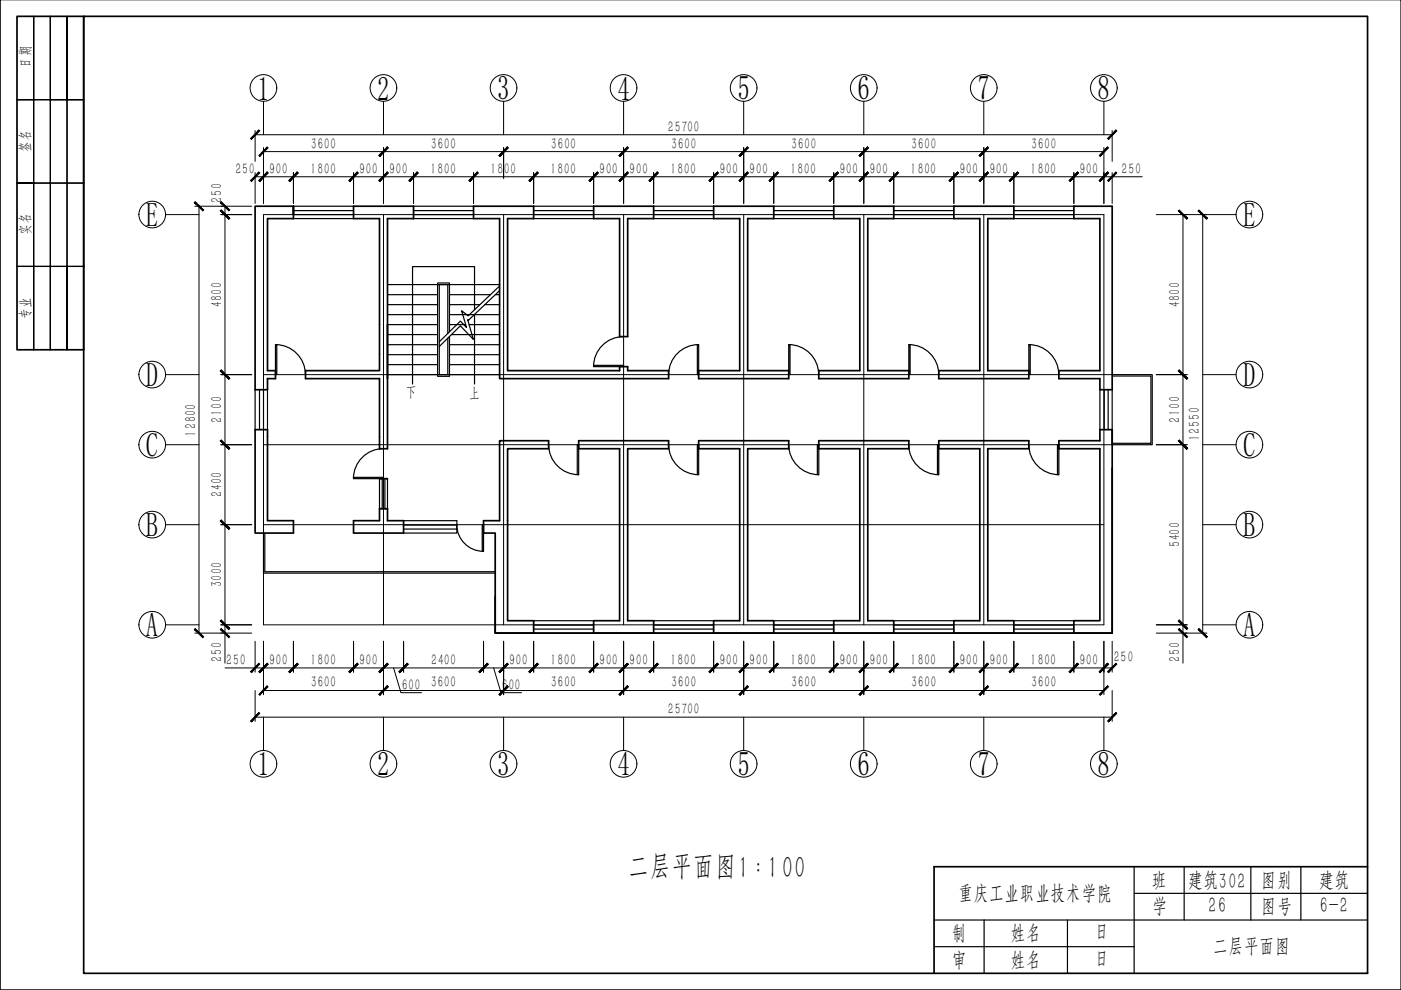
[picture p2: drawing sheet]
<svg xmlns="http://www.w3.org/2000/svg" width="297mm" height="210mm" viewBox="0 0 297 210" stroke-linecap="round" stroke-linejoin="round" font-family="sans-serif">
<path d="M55.9 45.5h178.1v87h-178.1zM81.3 45.5v87M106.8 45.5v87M132.2 45.5v87M157.7 45.5v87M183.1 45.5v87M208.6 45.5v87M55.9 79.4h179.9M55.9 94.3h179.9M55.9 111.2h178.1" fill="none" stroke="#000" stroke-width=".21"/>
<g fill="none" stroke="#000" stroke-width=".36">
<path d="M62.2 43.7h-8.1v38.9h2.6v-2.3h1.7v-1.7h-1.7v-32.3h5.5v-2.6v1.8M75 43.7h12.7v2.6h-5.5v48.8h-1.7v-14.8h-15.7v-1.7h15.7v-32.3h-5.5zM100.4 43.7h12.7v2.6h-5.5v32.3h23.8v-.9h1.7v.9h8.7v1.7h-35.9v-34h-5.5zM125.9 43.7h12.7v2.6h-5.5v25.1h-1.7v-25.1h-5.5zM151.3 43.7h12.7v2.6h-5.5v32.3h8.7v1.7h-19.1v-1.7h8.7v-32.3h-5.5zM176.8 43.7h12.7v2.6h-5.5v32.3h8.7v1.7h-19.1v-1.7h8.7v-32.3h-5.5zM202.2 43.7h12.8v2.6h-5.6v32.3h8.7v1.7h-19.1v-1.7h8.7v-32.3h-5.5zM227.7 43.7h8.1v38.9h-2.6v-2.3h-8.7v-1.7h8.7v-32.3h-5.5zM82.2 68.8v11.5M54.1 91.1h2.6v19.3h5.5v2.6h-8.1zM105.9 93.4h10.4v1.7h-8.7v36.5h5.5v2.6h-8.1v-21.2h-2.5v-2.6h3.4zM122.7 93.4h19.1v1.7h-8.7v36.5h5.5v2.6h-12.7v-2.6h5.5v-36.5h-8.7z"/>
<path d="M148.1 93.4h19.1v1.7h-8.7v36.5h5.5v2.6h-12.7v-2.6h5.5v-36.5h-8.7zM173.6 93.4h19.1v1.7h-8.7v36.5h5.5v2.6h-12.7v-2.6h5.5v-36.5h-8.7zM199 93.4h19.1v1.7h-8.7v36.5h5.6v2.6h-12.8v-2.6h5.5v-36.5h-8.7zM235.8 91.1v43.1h-8.1v-2.6h5.5v-36.5h-8.7v-1.7h8.7v-2.3h2.6v3.2M235.8 99.2v35h-130.8v-7.7M75 110.4h5.5v-2.5h1.7v2.5h3.4v2.6h-10.6zM80.5 101.5h1.7"/>
</g>
<g fill="none" stroke="#000" stroke-width=".25">
<path d="M62.2 43.7h12.8M62.2 44.7h12.8M62.2 45.5h12.8M62.2 46.3h12.8M87.7 43.7h12.7M87.7 44.7h12.7M87.7 45.5h12.7M87.7 46.3h12.7M113.1 43.7h12.8M113.1 44.7h12.8M113.1 45.5h12.8M113.1 46.3h12.8"/>
<path d="M138.6 43.7h12.7M138.6 44.7h12.7M138.6 45.5h12.7M138.6 46.3h12.7M164 43.7h12.8M164 44.7h12.8M164 45.5h12.8M164 46.3h12.8M189.5 43.7h12.7M189.5 44.7h12.7M189.5 45.5h12.7M189.5 46.3h12.7"/>
<path d="M215 43.7h12.7M215 44.7h12.7M215 45.5h12.7M215 46.3h12.7M58.4 73.1a6.4 6.4 0 0 1 6.4 6.3M58.4 73.1h.3v6.3h-.3zM125.9 77.5h6.3v.2h-6.3zM132.2 71.4a6.4 6.4 0 0 0-6.4 6.3M147.9 73.1h.2v6.3h-.2zM148.1 73.1a6.4 6.4 0 0 0-6.3 6.3M167.2 73.1a6.4 6.4 0 0 1 6.4 6.3M167.2 73.1h.3v6.3h-.3z"/>
<path d="M192.7 73.1a6.4 6.4 0 0 1 6.3 6.3M192.7 73.1h.3v6.3h-.3zM218.1 73.1a6.4 6.4 0 0 1 6.4 6.3M218.1 73.1h.3v6.3h-.3zM54.1 82.6v8.5M55 82.6v8.5M55.9 82.6v8.5M56.7 82.6v8.5M81.3 95.1a6.4 6.4 0 0 0-6.4 6.4M116.3 94.3a6.4 6.4 0 0 0 6.4 6.3M122.4 94.3h.3v6.3h-.3zM141.8 94.3a6.4 6.4 0 0 0 6.3 6.3"/>
<path d="M147.9 94.3h.2v6.3h-.2zM167.2 94.3a6.4 6.4 0 0 0 6.4 6.3M173.3 94.3h.3v6.3h-.3zM192.7 94.3a6.4 6.4 0 0 0 6.3 6.3M198.8 94.3h.2v6.3h-.2zM218.1 94.3a6.4 6.4 0 0 0 6.4 6.3M224.2 94.3h.3v6.3h-.3zM233.2 82.6v8.5M234.1 82.6v8.5M235 82.6v8.5M235.8 82.6v8.5M75 101.2h6.3v.3h-6.3z"/>
<path d="M80.5 101.5h1.7v6.4h-1.7zM81 101.5v6.4M81.6 101.5v6.4M85.6 110.4h11.3v2.6h-11.3M85.6 111.3h11.3M85.6 112.2h11.3M96.8 111.2a5.7 5.7 0 0 0 5.7 5.7M102.2 111.2h.3v5.7h-.3zM113.1 131.6h12.8M113.1 132.5h12.8M113.1 133.4h12.8M113.1 134.2h12.8"/>
<path d="M138.6 131.6h12.7M138.6 132.5h12.7M138.6 133.4h12.7M138.6 134.2h12.7M164 131.6h12.8M164 132.5h12.8M164 133.4h12.8M164 134.2h12.8M189.5 131.6h12.7M189.5 132.5h12.7M189.5 133.4h12.7M189.5 134.2h12.7"/>
<path d="M215 131.6h12.7M215 132.5h12.7M215 133.4h12.7M215 134.2h12.7"/>
</g>
<path d="M235.8 79.4h8.5v14.9h-8.5M235.8 79.7h8.2v14.3h-8.2M55.9 113v8.5h49.1M56.1 113v8.2h48.9" fill="none" stroke="#000" stroke-width=".25"/>
<g fill="none" stroke="#000" stroke-width=".21">
<path d="M54.1 37.5h188.1M54.1 27.7v6.5M54.1 36.6v6.5M54.1 28.6h181.7M55.9 21.5v7.1M55.9 31.3v11.8M55.9 32.1h178.1M62.2 36.6v6.5M75 36.6v6.5M81.3 21.5v7.1M81.3 31.3v11.8M87.7 36.6v6.5"/>
<path d="M100.4 36.6v6.5M106.8 21.5v7.1M106.8 31.3v6.5M113.1 36.6v6.5M125.9 36.6v6.5M132.2 21.5v7.1M132.2 31.3v11.8M138.6 36.6v6.5M151.3 36.6v6.5M157.7 21.5v7.1M157.7 31.3v11.8M164 36.6v6.5"/>
<path d="M176.8 36.6v6.5M183.1 21.5v7.1M183.1 31.3v11.8M189.5 36.6v6.5M202.2 36.6v6.5M208.6 21.5v7.1M208.6 31.3v11.8M215 36.6v6.5M227.7 36.6v6.5M234 21.5v7.1M234 31.3v11.8M235.8 27.7v6.5"/>
<path d="M235.8 36.6v6.5M35.1 45.5h7.1M41.3 43.7h12.1M42.2 43.7v90.5M46.8 45.5h6.6M47.7 43.7v96.9M245.2 45.5h16.9M250.8 45.5v95.1M255 45.5v88.7M35.1 79.4h7.1M46.8 79.4h6.6M245.2 79.4h6.5"/>
<path d="M255 79.4h7.1M35.1 94.3h7.1M46.8 94.3h6.6M245.2 94.3h6.5M255 94.3h7.1M35.1 111.2h7.1M46.8 111.2h6.6M255 111.2h7.1M35.1 132.5h7.1M41.3 134.2h12.1M46.8 132.5h6.6M54.1 136v6.5"/>
<path d="M55.9 136v11.3M62.2 136v6.5M75 136v6.5M81.3 136v11.3M85.6 136v6.5M102.5 136v6.5M106.8 136v11.3M113.1 136v6.5M125.9 136v6.5M132.2 136v11.3M138.6 136v6.5M151.3 136v6.5"/>
<path d="M157.7 136v11.3M164 136v6.5M176.8 136v6.5M183.1 136v11.3M189.5 136v6.5M202.2 136v6.5M208.6 136v11.3M215 136v6.5M227.7 136v6.5M234 136v11.3M235.8 136v6.5M245.2 134.2h10.7"/>
<path d="M245.2 132.5h6.5M255 132.5h7.1M47.7 141.6h188.1M54.1 146.4v6.5M54.1 152.1h181.7M55.9 152.1v7M55.9 146.4h178.1M81.3 152.1v7M83.4 141.6l1.6 5.3h4.4M104.7 141.6l1.5 5.3h4.4M106.8 152.1v7M132.2 152.1v7"/>
<path d="M157.7 152.1v7M183.1 152.1v7M208.6 152.1v7M234 152.1v7M235.8 146.4v6.5"/>
<circle cx="55.9" cy="18.7" r="2.83"/>
<circle cx="81.3" cy="18.7" r="2.83"/>
<circle cx="106.8" cy="18.7" r="2.83"/>
<circle cx="132.2" cy="18.7" r="2.83"/>
<circle cx="157.7" cy="18.7" r="2.83"/>
<circle cx="183.1" cy="18.7" r="2.83"/>
<circle cx="208.6" cy="18.7" r="2.83"/>
<circle cx="234" cy="18.7" r="2.83"/>
<circle cx="32.3" cy="45.5" r="2.83"/>
<circle cx="264.9" cy="45.5" r="2.83"/>
<circle cx="32.3" cy="79.4" r="2.83"/>
<circle cx="264.9" cy="79.4" r="2.83"/>
<circle cx="32.3" cy="94.3" r="2.83"/>
<circle cx="264.9" cy="94.3" r="2.83"/>
<circle cx="32.3" cy="111.2" r="2.83"/>
<circle cx="264.9" cy="111.2" r="2.83"/>
<circle cx="32.3" cy="132.5" r="2.83"/>
<circle cx="264.9" cy="132.5" r="2.83"/>
<circle cx="55.9" cy="161.9" r="2.83"/>
<circle cx="81.3" cy="161.9" r="2.83"/>
<circle cx="106.8" cy="161.9" r="2.83"/>
<circle cx="132.2" cy="161.9" r="2.83"/>
<circle cx="157.7" cy="161.9" r="2.83"/>
<circle cx="183.1" cy="161.9" r="2.83"/>
<circle cx="208.6" cy="161.9" r="2.83"/>
<circle cx="234" cy="161.9" r="2.83"/>
</g>
<!-- layer: 0 -->
<g fill="#000" stroke="#000" stroke-width=".21">
<path d="M56.6 36.5l-1.7 1.8 .2 .2zM56.6 36.5l.2 .2-1.7 1.8z"/>
<path d="M54.9 36.5l-1.6 2 1.8-1.8zM54.9 36.5l-1.6 2-.2-.2z"/>
<path d="M54.9 27.6l-1.6 1.9 1.8-1.7zM54.9 27.6l-1.6 1.9-.2-.1z"/>
<path d="M56.6 36.5l-1.5 2 1.7-1.8zM56.6 36.5l-1.5 2-.2-.2z"/>
<path d="M56.6 31.2l-1.5 1.9 1.7-1.7zM56.6 31.2l-1.5 1.9-.2-.2z"/>
<path d="M61.2 38.3l.2 .2 1.6-2zM63 36.5l.2 .2-1.8 1.8z"/>
<path d="M63 36.5l-1.6 2 1.8-1.8zM63 36.5l-1.6 2-.2-.2z"/>
<path d="M75.7 36.5l-1.7 1.8 .2 .2zM75.7 36.5l.2 .2-1.7 1.8z"/>
<path d="M75.7 36.5l-1.5 2 1.7-1.8zM75.7 36.5l-1.5 2-.2-.2z"/>
<path d="M80.3 38.3l.2 .2 1.6-2zM82.1 36.5l.2 .2-1.8 1.8z"/>
<path d="M82.1 31.2l-1.8 1.7 .2 .2zM82.1 31.2l.2 .2-1.8 1.7z"/>
<path d="M82.1 36.5l-1.6 2 1.8-1.8zM82.1 36.5l-1.6 2-.2-.2z"/>
<path d="M82.1 31.2l-1.6 1.9 1.8-1.7zM82.1 31.2l-1.6 1.9-.2-.2z"/>
<path d="M88.5 36.5l-1.8 1.8 .2 .2zM88.5 36.5l.2 .2-1.8 1.8z"/>
<path d="M88.5 36.5l-1.6 2 1.8-1.8zM88.5 36.5l-1.6 2-.2-.2z"/>
<path d="M99.4 38.3l.2 .2 1.6-2zM101.2 36.5l.2 .2-1.8 1.8z"/>
<path d="M101.2 36.5l-1.6 2 1.8-1.8zM101.2 36.5l-1.6 2-.2-.2z"/>
<path d="M107.6 31.2l-1.8 1.7 .2 .2zM107.6 31.2l.1 .2-1.7 1.7z"/>
<path d="M107.6 31.2l-1.6 1.9 1.7-1.7zM107.6 31.2l-1.6 1.9-.2-.2z"/>
<path d="M112.1 38.3l.2 .2 1.6-2zM113.9 36.5l.2 .2-1.8 1.8z"/>
<path d="M113.9 36.5l-1.6 2 1.8-1.8zM113.9 36.5l-1.6 2-.2-.2z"/>
<path d="M126.6 36.5l-1.7 1.8 .2 .2zM126.6 36.5l.2 .2-1.7 1.8z"/>
<path d="M126.6 36.5l-1.5 2 1.7-1.8zM126.6 36.5l-1.5 2-.2-.2z"/>
<path d="M131.2 38.3l.2 .2 1.6-2zM133 36.5l.2 .2-1.8 1.8z"/>
<path d="M133 31.2l-1.8 1.7 .2 .2zM133 31.2l.2 .2-1.8 1.7z"/>
<path d="M133 36.5l-1.6 2 1.8-1.8zM133 36.5l-1.6 2-.2-.2z"/>
<path d="M133 31.2l-1.6 1.9 1.8-1.7zM133 31.2l-1.6 1.9-.2-.2z"/>
<path d="M139.4 36.5l-1.8 1.8 .2 .2zM139.4 36.5l.2 .2-1.8 1.8z"/>
<path d="M139.4 36.5l-1.6 2 1.8-1.8zM139.4 36.5l-1.6 2-.2-.2z"/>
<path d="M150.3 38.3l.2 .2 1.6-2zM152.1 36.5l.2 .2-1.8 1.8z"/>
<path d="M152.1 36.5l-1.6 2 1.8-1.8zM152.1 36.5l-1.6 2-.2-.2z"/>
<path d="M158.5 36.5l-1.8 1.8 .2 .2zM158.5 36.5l.2 .2-1.8 1.8z"/>
<path d="M158.5 31.2l-1.8 1.7 .2 .2zM158.5 31.2l.2 .2-1.8 1.7z"/>
<path d="M158.5 36.5l-1.6 2 1.8-1.8zM158.5 36.5l-1.6 2-.2-.2z"/>
<path d="M158.5 31.2l-1.6 1.9 1.8-1.7zM158.5 31.2l-1.6 1.9-.2-.2z"/>
<path d="M164.8 36.5l-1.7 1.8 .1 .2zM164.8 36.5l.2 .2-1.8 1.8z"/>
<path d="M164.8 36.5l-1.6 2 1.8-1.8zM164.8 36.5l-1.6 2-.1-.2z"/>
<path d="M177.6 36.5l-1.8 1.8 .2 .2zM177.6 36.5l.1 .2-1.7 1.8z"/>
<path d="M177.6 36.5l-1.6 2 1.7-1.8zM177.6 36.5l-1.6 2-.2-.2z"/>
<path d="M182.1 38.3l.2 .2 1.6-2zM183.9 36.5l.2 .2-1.8 1.8z"/>
<path d="M182.1 32.9l.2 .2 1.6-1.9zM183.9 31.2l.2 .2-1.8 1.7z"/>
<path d="M183.9 36.5l-1.6 2 1.8-1.8zM182.1 38.3l1.8-1.8-1.6 2z"/>
<path d="M183.9 31.2l-1.6 1.9 1.8-1.7zM183.9 31.2l-1.6 1.9-.2-.2z"/>
<path d="M188.5 38.3l.2 .2 1.6-2zM190.3 36.5l.2 .2-1.8 1.8z"/>
<path d="M190.3 36.5l-1.6 2 1.8-1.8zM188.5 38.3l1.8-1.8-1.6 2z"/>
<path d="M201.2 38.3l.2 .2 1.6-2zM203 36.5l.2 .2-1.8 1.8z"/>
<path d="M203 36.5l-1.6 2 1.8-1.8zM201.2 38.3l1.8-1.8-1.6 2z"/>
<path d="M207.6 38.3l.2 .2 1.6-2zM209.4 36.5l.2 .2-1.8 1.8z"/>
<path d="M209.4 31.2l-1.8 1.7 .2 .2zM209.4 31.2l.2 .2-1.8 1.7z"/>
<path d="M209.4 36.5l-1.6 2 1.8-1.8zM209.4 36.5l-1.6 2-.2-.2z"/>
<path d="M209.4 31.2l-1.6 1.9 1.8-1.7zM209.4 31.2l-1.6 1.9-.2-.2z"/>
<path d="M215.7 36.5l-1.7 1.8 .2 .2zM215.7 36.5l.2 .2-1.7 1.8z"/>
<path d="M215.7 36.5l-1.5 2 1.7-1.8zM215.7 36.5l-1.5 2-.2-.2z"/>
<path d="M228.5 36.5l-1.8 1.8 .2 .2zM228.5 36.5l.1 .2-1.7 1.8z"/>
<path d="M228.5 36.5l-1.6 2 1.7-1.8zM228.5 36.5l-1.6 2-.2-.2z"/>
<path d="M234.8 36.5l-1.7 1.8 .1 .2zM234.8 36.5l.2 .2-1.8 1.8z"/>
<path d="M234.8 31.2l-1.7 1.7 .1 .2zM234.8 31.2l.2 .2-1.8 1.7z"/>
<path d="M234.8 38.3l.2 .2 1.6-2zM236.6 36.5l.2 .2-1.8 1.8z"/>
<path d="M234.8 29.4l.2 .1 1.6-1.9zM236.6 27.6l.2 .2-1.8 1.7z"/>
<path d="M234.8 36.5l-1.6 2 1.8-1.8zM234.8 36.5l-1.6 2-.1-.2z"/>
<path d="M41.2 42.9l1.8 1.8 .2-.2zM41.4 42.7l1.8 1.8-2-1.6z"/>
<path d="M46.7 44.7l2 1.6-1.8-1.8zM46.7 44.7l2 1.6-.2 .2z"/>
<path d="M46.7 44.7l1.8 1.8 .2-.2zM46.7 44.7l.2-.2 1.8 1.8z"/>
<path d="M46.7 42.9l1.8 1.8 .2-.2zM46.9 42.7l1.8 1.8-2-1.6z"/>
<path d="M249.8 44.7l1.8 1.8 .2-.2zM249.8 44.7l.2-.2 1.8 1.8z"/>
<path d="M254 44.7l1.8 1.8 .2-.2zM254 44.7l.2-.2 1.8 1.8z"/>
<path d="M46.9 78.5l-.2 .1 2 1.6zM46.7 78.6l2 1.6-.2 .2z"/>
<path d="M250 78.5l-.2 .1 2 1.6zM249.8 78.6l2 1.6-.2 .2z"/>
<path d="M46.7 93.5l2 1.6-1.8-1.8zM46.7 93.5l2 1.6-.2 .2z"/>
<path d="M46.7 93.5l1.8 1.8 .2-.2zM46.7 93.5l.2-.2 1.8 1.8z"/>
<path d="M46.7 78.6l1.8 1.8 .2-.2zM46.7 78.6l.2-.1 1.8 1.7z"/>
<path d="M249.8 93.5l2 1.6-1.8-1.8zM249.8 93.5l2 1.6-.2 .2z"/>
<path d="M249.8 93.5l1.8 1.8 .2-.2zM249.8 93.5l.2-.2 1.8 1.8z"/>
<path d="M249.8 78.6l1.8 1.8 .2-.2zM249.8 78.6l.2-.1 1.8 1.7z"/>
<path d="M46.9 110.3l-.2 .2 2 1.5zM46.7 110.5l2 1.5-.2 .2z"/>
<path d="M46.7 110.5l1.8 1.7 .2-.2zM46.7 110.5l.2-.2 1.8 1.7z"/>
<path d="M41.2 133.4l2 1.6-1.8-1.7zM41.2 133.4l2 1.6-.2 .2z"/>
<path d="M46.7 133.4l2 1.6-1.8-1.7zM46.7 133.4l2 1.6-.2 .2z"/>
<path d="M46.9 131.5l-.2 .2 2 1.6zM46.7 131.7l2 1.6-.2 .1z"/>
<path d="M46.7 131.7l1.8 1.7 .2-.1zM46.9 131.5l1.8 1.8-2-1.6z"/>
<path d="M249.8 133.4l2 1.6-1.8-1.7zM249.8 133.4l2 1.6-.2 .2z"/>
<path d="M250 131.5l-.2 .2 2 1.6zM249.8 131.7l2 1.6-.2 .1z"/>
<path d="M249.8 131.7l1.8 1.7 .2-.1zM250 131.5l1.8 1.8-2-1.6z"/>
<path d="M254.2 133.3l-.2 .1 2 1.6zM254 133.4l2 1.6-.2 .2z"/>
<path d="M54.9 142.4l.2 .2 1.5-2zM56.6 140.6l.2 .2-1.7 1.8z"/>
<path d="M54.9 140.6l-1.6 2 1.8-1.8zM53.1 142.4l1.8-1.8-1.6 2z"/>
<path d="M54.9 151.1l-1.6 1.9 1.8-1.7zM54.9 151.1l-1.6 1.9-.2-.1z"/>
<path d="M56.6 140.6l-1.5 2 1.7-1.8zM56.6 140.6l-1.5 2-.2-.2z"/>
<path d="M56.6 145.4l-1.5 2 1.7-1.8zM56.6 145.4l-1.5 2-.2-.2z"/>
<path d="M61.2 142.4l.2 .2 1.6-2zM63 140.6l.2 .2-1.8 1.8z"/>
<path d="M63 140.6l-1.6 2 1.8-1.8zM61.2 142.4l1.8-1.8-1.6 2z"/>
<path d="M74 142.4l.2 .2 1.5-2zM75.7 140.6l.2 .2-1.7 1.8z"/>
<path d="M75.7 140.6l-1.5 2 1.7-1.8zM75.7 140.6l-1.5 2-.2-.2z"/>
<path d="M80.3 142.4l.2 .2 1.6-2zM82.1 140.6l.2 .2-1.8 1.8z"/>
<path d="M80.3 147.2l.2 .2 1.6-2zM82.1 145.4l.2 .2-1.8 1.8z"/>
<path d="M82.1 140.6l-1.6 2 1.8-1.8zM80.3 142.4l1.8-1.8-1.6 2z"/>
<path d="M82.1 145.4l-1.6 2 1.8-1.8zM82.1 145.4l-1.6 2-.2-.2z"/>
<path d="M84.6 142.4l.2 .2 1.5-2zM86.3 140.6l.2 .2-1.7 1.8z"/>
<path d="M86.3 140.6l-1.5 2 1.7-1.8zM86.3 140.6l-1.5 2-.2-.2z"/>
<path d="M101.5 142.4l.2 .2 1.6-2zM103.3 140.6l.2 .2-1.8 1.8z"/>
<path d="M103.3 140.6l-1.6 2 1.8-1.8zM101.5 142.4l1.8-1.8-1.6 2z"/>
<path d="M105.8 142.4l.2 .2 1.6-2zM107.6 140.6l.1 .2-1.7 1.8z"/>
<path d="M107.6 145.4l-1.8 1.8 .2 .2zM107.6 145.4l.1 .2-1.7 1.8z"/>
<path d="M107.6 140.6l-1.6 2 1.7-1.8zM107.6 140.6l-1.6 2-.2-.2z"/>
<path d="M107.6 145.4l-1.6 2 1.7-1.8zM107.6 145.4l-1.6 2-.2-.2z"/>
<path d="M112.1 142.4l.2 .2 1.6-2zM113.9 140.6l.2 .2-1.8 1.8z"/>
<path d="M113.9 140.6l-1.6 2 1.8-1.8zM112.1 142.4l1.8-1.8-1.6 2z"/>
<path d="M124.9 142.4l.2 .2 1.5-2zM126.6 140.6l.2 .2-1.7 1.8z"/>
<path d="M126.6 140.6l-1.5 2 1.7-1.8zM126.6 140.6l-1.5 2-.2-.2z"/>
<path d="M131.2 142.4l.2 .2 1.6-2zM133 140.6l.2 .2-1.8 1.8z"/>
<path d="M131.2 147.2l.2 .2 1.6-2zM133 145.4l.2 .2-1.8 1.8z"/>
<path d="M133 140.6l-1.6 2 1.8-1.8zM131.2 142.4l1.8-1.8-1.6 2z"/>
<path d="M133 145.4l-1.6 2 1.8-1.8zM133 145.4l-1.6 2-.2-.2z"/>
<path d="M137.6 142.4l.2 .2 1.6-2zM139.4 140.6l.2 .2-1.8 1.8z"/>
<path d="M139.4 140.6l-1.6 2 1.8-1.8zM139.4 140.6l-1.6 2-.2-.2z"/>
<path d="M150.3 142.4l.2 .2 1.6-2zM152.1 140.6l.2 .2-1.8 1.8z"/>
<path d="M152.1 140.6l-1.6 2 1.8-1.8zM150.3 142.4l1.8-1.8-1.6 2z"/>
<path d="M156.7 142.4l.2 .2 1.6-2zM158.5 140.6l.2 .2-1.8 1.8z"/>
<path d="M158.5 145.4l-1.8 1.8 .2 .2zM158.5 145.4l.2 .2-1.8 1.8z"/>
<path d="M158.5 140.6l-1.6 2 1.8-1.8zM158.5 140.6l-1.6 2-.2-.2z"/>
<path d="M158.5 145.4l-1.6 2 1.8-1.8zM158.5 145.4l-1.6 2-.2-.2z"/>
<path d="M163.1 142.4l.1 .2 1.6-2zM164.8 140.6l.2 .2-1.8 1.8z"/>
<path d="M164.8 140.6l-1.6 2 1.8-1.8zM164.8 140.6l-1.6 2-.1-.2z"/>
<path d="M175.8 142.4l.2 .2 1.6-2zM177.6 140.6l.1 .2-1.7 1.8z"/>
<path d="M177.6 140.6l-1.6 2 1.7-1.8zM175.8 142.4l1.8-1.8-1.6 2z"/>
<path d="M182.1 142.4l.2 .2 1.6-2zM183.9 140.6l.2 .2-1.8 1.8z"/>
<path d="M182.1 147.2l.2 .2 1.6-2zM183.9 145.4l.2 .2-1.8 1.8z"/>
<path d="M183.9 140.6l-1.6 2 1.8-1.8zM182.1 142.4l1.8-1.8-1.6 2z"/>
<path d="M183.9 145.4l-1.6 2 1.8-1.8zM182.1 147.2l1.8-1.8-1.6 2z"/>
<path d="M188.5 142.4l.2 .2 1.6-2zM190.3 140.6l.2 .2-1.8 1.8z"/>
<path d="M190.3 140.6l-1.6 2 1.8-1.8zM188.5 142.4l1.8-1.8-1.6 2z"/>
<path d="M201.2 142.4l.2 .2 1.6-2zM203 140.6l.2 .2-1.8 1.8z"/>
<path d="M203 140.6l-1.6 2 1.8-1.8zM201.2 142.4l1.8-1.8-1.6 2z"/>
<path d="M207.6 142.4l.2 .2 1.6-2zM209.4 140.6l.2 .2-1.8 1.8z"/>
<path d="M207.6 147.2l.2 .2 1.6-2zM209.4 145.4l.2 .2-1.8 1.8z"/>
<path d="M209.4 140.6l-1.6 2 1.8-1.8zM207.6 142.4l1.8-1.8-1.6 2z"/>
<path d="M209.4 145.4l-1.6 2 1.8-1.8zM209.4 145.4l-1.6 2-.2-.2z"/>
<path d="M214 142.4l.2 .2 1.5-2zM215.7 140.6l.2 .2-1.7 1.8z"/>
<path d="M215.7 140.6l-1.5 2 1.7-1.8zM215.7 140.6l-1.5 2-.2-.2z"/>
<path d="M226.7 142.4l.2 .2 1.6-2zM228.5 140.6l.1 .2-1.7 1.8z"/>
<path d="M228.5 140.6l-1.6 2 1.7-1.8zM228.5 140.6l-1.6 2-.2-.2z"/>
<path d="M233.1 142.4l.1 .2 1.6-2zM234.8 140.6l.2 .2-1.8 1.8z"/>
<path d="M234.8 145.4l-1.7 1.8 .1 .2zM234.8 145.4l.2 .2-1.8 1.8z"/>
<path d="M234.8 142.4l.2 .2 1.6-2zM236.6 140.6l.2 .2-1.8 1.8z"/>
<path d="M234.8 152.9l.2 .1 1.6-1.9zM236.6 151.1l.2 .2-1.8 1.7z"/>
<path d="M234.8 140.6l-1.6 2 1.8-1.8zM234.8 140.6l-1.6 2-.1-.2z"/>
</g>
<g fill="none" stroke="#000" stroke-width=".25">
<path d="M82.2 79.4h23.7M82.2 77.3h10.6M82.2 75.2h10.6M82.2 73.1h10.6M82.2 70.9h10.6M82.2 68.8h10.6M82.2 66.7h10.6M82.2 64.6h10.6M82.2 62.5h10.6M82.2 60.3h23.7M94.9 70.7v-10.4h-1.8v19.1h1.8v-7.7M95.3 70.4v-10.4h-2.5v19.8h2.5v-8.5"/>
<path d="M95.3 77.3h10.6M95.3 75.2h10.6M95.3 73.1h10.6M95.3 68.8h3.4M95.3 66.7h10.6M95.3 64.6h6.5M95.3 62.5h8.7M95.7 70.9h10.2M99.5 68.8h6.4M100.6 65.7v-9.2h-13.1v24.9M100.6 66.6v14.8M102.8 64.6h3.1"/>
<path d="M105 62.5h.9M105.9 60.6l-6.6 6.4-1.4-1.1 1 3.5-1.3-1.3-4.5 4.4M105.9 61.6l-6.6 6.3-.1-.1 1.2 4.2-2.8-2.9-4.5 4.4"/>
</g>
<path d="M.1 -.1v210h296.9v-210M.1 209.9h296.9" fill="none" stroke="#000" stroke-width=".21"/>
<g fill="none" stroke="#000" stroke-width=".25">
<path d="M7.1 3.5v17.6h3.6v-17.6v17.6h3.5h-3.5v35.4h-3.6v-17.7h-3.5h3.5v-17.7h-3.5h3.5zM14.2 3.5v17.6h3.5h-3.5zM7.1 21.1h3.6v17.7h3.5v-17.7v17.7h3.5h-3.5v17.7h3.5h-7v-17.7h-3.6zM7.1 38.8h7.1v35.4v-17.7h-3.5v17.7v-17.7h-3.6v17.7v-17.7h-3.5h3.5zM198 195.1h91.9M208.6 195.1v11.3M226.3 195.1v11.3M240.5 183.8v22.6M240.5 189.4h49.4M251.1 183.8v11.3M265.2 183.8v11.3M275.8 183.8v11.3"/>
<path d="M198 200.7h42.5"/>
</g>
<path d="M3.6 3.5h14.1v70.7h-14.1zM17.7 3.5h272.2v202.9h-272.2zM289.9 183.8h-91.9v22.6" fill="none" stroke="#000" stroke-width=".36"/>
<g font-size="7.2">
<text x="54.6" y="21.1">1</text>
<text x="80" y="21.1">2</text>
<text x="105.5" y="21.1">3</text>
<text x="131" y="21.1">4</text>
<text x="156.4" y="21.1">5</text>
<text x="181.9" y="21.1">6</text>
<text x="207.3" y="21.1">7</text>
<text x="232.8" y="21.1">8</text>
<text x="31" y="47.9">E</text>
<text x="263.6" y="47.9">E</text>
<text x="31" y="81.8">D</text>
<text x="263.6" y="81.8">D</text>
<text x="31" y="96.7">C</text>
<text x="263.6" y="96.7">C</text>
<text x="31" y="113.7">B</text>
<text x="263.6" y="113.7">B</text>
<text x="31" y="134.9">A</text>
<text x="263.6" y="134.9">A</text>
<text x="54.6" y="164.4">1</text>
<text x="80" y="164.4">2</text>
<text x="105.5" y="164.4">3</text>
<text x="131" y="164.4">4</text>
<text x="156.4" y="164.4">5</text>
<text x="181.9" y="164.4">6</text>
<text x="207.3" y="164.4">7</text>
<text x="232.8" y="164.4">8</text>
</g>
<text font-size="6.1" x="133.1" y="186.5">二层平面图1:100</text>
<g font-size="4.3">
<text x="203.1" y="191.5">重庆工业职业技术学院</text>
<text x="244.1" y="188.6">班</text>
<text x="251.9" y="188.7">建筑302</text>
<text x="267.3" y="188.6">图别</text>
<text x="279.7" y="188.7">建筑</text>
<text x="244.1" y="194.3">学</text>
<text x="256.1" y="193.7">26</text>
<text x="267.3" y="194.2">图号</text>
<text x="279.7" y="193.7">6-2</text>
<text x="201.7" y="199.9">制</text>
<text x="214.3" y="200">姓名</text>
<text x="231.8" y="199.5">日</text>
<text x="257.1" y="202.7">二层平面图</text>
<text x="201.7" y="205.6">审</text>
<text x="214.3" y="205.6">姓名</text>
<text x="231.8" y="205.2">日</text>
</g>
<g font-size="3">
<text x="6.8" y="14.6" transform="rotate(-90 6.8 14.6)">日期</text>
<text x="141.6" y="28.1">25700</text>
<text x="6.8" y="32.2" transform="rotate(-90 6.8 32.2)">签名</text>
<text x="65.9" y="31.7">3600</text>
<text x="91.3" y="31.7">3600</text>
<text x="116.8" y="31.7">3600</text>
<text x="142.3" y="31.7">3600</text>
<text x="167.7" y="31.7">3600</text>
<text x="193.2" y="31.7">3600</text>
<text x="218.6" y="31.7">3600</text>
<text x="49.9" y="37">250</text>
<text x="57.1" y="37">900</text>
<text x="65.7" y="37">1800</text>
<text x="76.1" y="37">900</text>
<text x="82.5" y="37">900</text>
<text x="91.2" y="37">1800</text>
<text x="103.9" y="37">1800</text>
<text x="116.6" y="37">1800</text>
<text x="127" y="37">900</text>
<text x="133.4" y="37">900</text>
<text x="142.1" y="37">1800</text>
<text x="152.5" y="37">900</text>
<text x="158.9" y="37">900</text>
<text x="167.5" y="37">1800</text>
<text x="178" y="37">900</text>
<text x="184.3" y="37">900</text>
<text x="193" y="37">1800</text>
<text x="203.4" y="37">900</text>
<text x="209.8" y="37">900</text>
<text x="218.4" y="37">1800</text>
<text x="228.9" y="37">900</text>
<text x="237.8" y="37">250</text>
<text x="47.3" y="42.9" transform="rotate(-90 47.3 42.9)">250</text>
<text x="6.8" y="49.9" transform="rotate(-90 6.8 49.9)">实名</text>
<text x="47.3" y="65" transform="rotate(-90 47.3 65)">4800</text>
<text x="250.4" y="65" transform="rotate(-90 250.4 65)">4800</text>
<text x="6.8" y="67.6" transform="rotate(-90 6.8 67.6)">专业</text>
<text x="47.3" y="89.7" transform="rotate(-90 47.3 89.7)">2100</text>
<text x="86" y="84.6">下</text>
<text x="99.4" y="84.8">上</text>
<text x="250.4" y="89.7" transform="rotate(-90 250.4 89.7)">2100</text>
<text x="41.7" y="92.6" transform="rotate(-90 41.7 92.6)">12800</text>
<text x="254.6" y="93.5" transform="rotate(-90 254.6 93.5)">12550</text>
<text x="47.3" y="105.4" transform="rotate(-90 47.3 105.4)">2400</text>
<text x="250.4" y="116" transform="rotate(-90 250.4 116)">5400</text>
<text x="47.3" y="124.5" transform="rotate(-90 47.3 124.5)">3000</text>
<text x="47.3" y="140.4" transform="rotate(-90 47.3 140.4)">250</text>
<text x="48" y="141.2">250</text>
<text x="57.1" y="141.2">900</text>
<text x="65.7" y="141.2">1800</text>
<text x="76.1" y="141.2">900</text>
<text x="91.4" y="141.2">2400</text>
<text x="108" y="141.2">900</text>
<text x="116.6" y="141.2">1800</text>
<text x="127" y="141.2">900</text>
<text x="133.4" y="141.2">900</text>
<text x="142.1" y="141.2">1800</text>
<text x="152.5" y="141.2">900</text>
<text x="158.9" y="141.2">900</text>
<text x="167.5" y="141.2">1800</text>
<text x="178" y="141.2">900</text>
<text x="184.3" y="141.2">900</text>
<text x="193" y="141.2">1800</text>
<text x="203.4" y="141.2">900</text>
<text x="209.8" y="141.2">900</text>
<text x="218.4" y="141.2">1800</text>
<text x="228.9" y="141.2">900</text>
<text x="236.1" y="140.7">250</text>
<text x="250.4" y="140.4" transform="rotate(-90 250.4 140.4)">250</text>
<text x="65.9" y="146">3600</text>
<text x="85.2" y="146.4">600</text>
<text x="91.3" y="146">3600</text>
<text x="106.4" y="146.4">600</text>
<text x="116.8" y="146">3600</text>
<text x="142.3" y="146">3600</text>
<text x="167.7" y="146">3600</text>
<text x="193.2" y="146">3600</text>
<text x="218.6" y="146">3600</text>
<text x="141.6" y="151.6">25700</text>
</g>
</svg>
